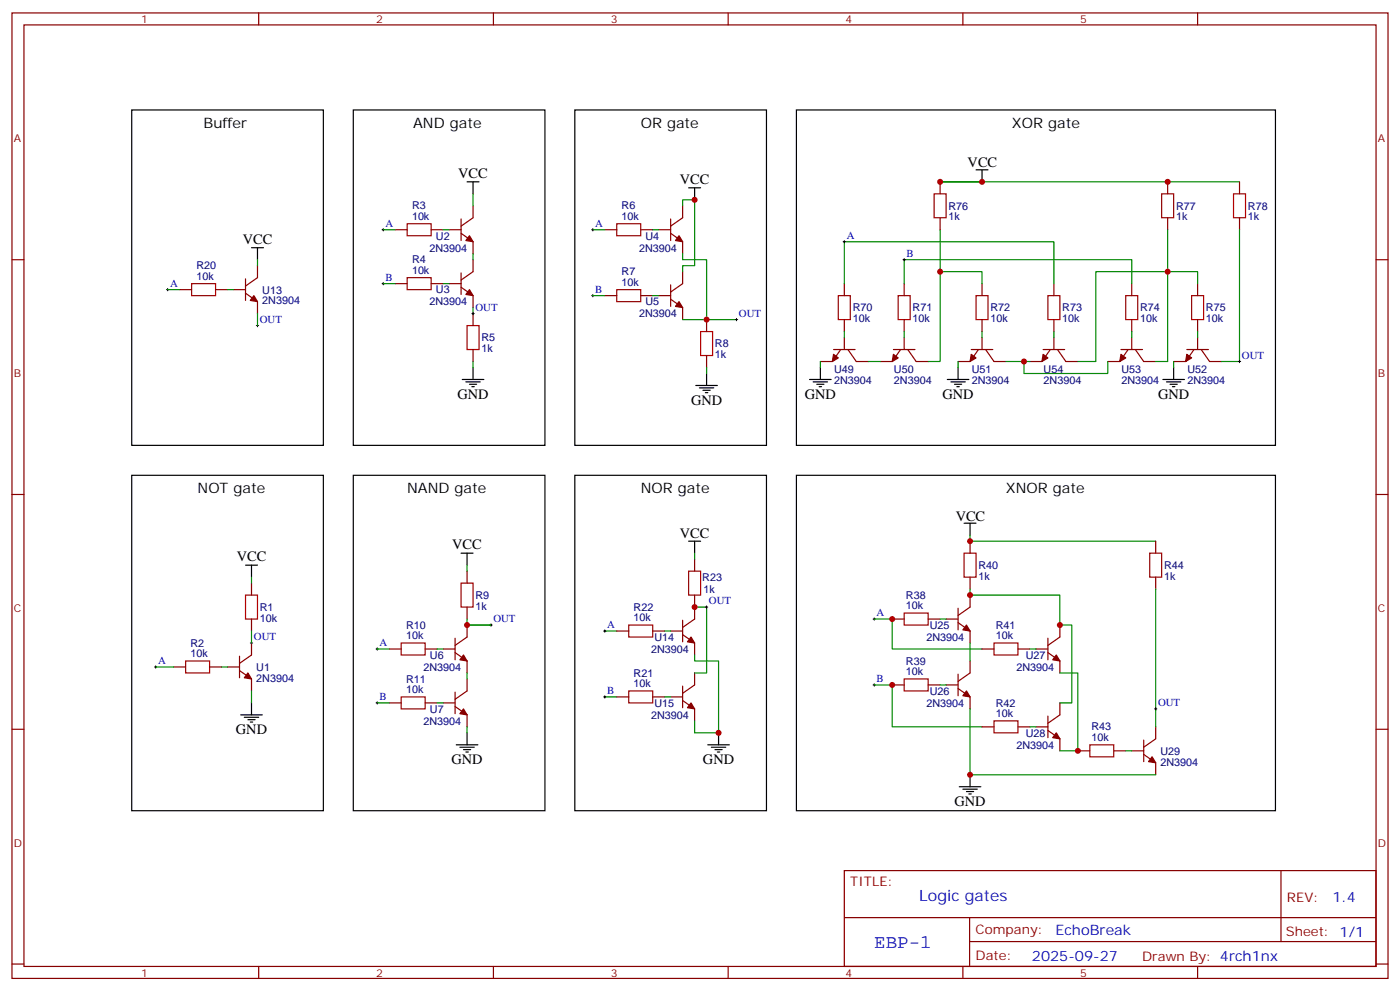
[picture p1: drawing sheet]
<svg xmlns="http://www.w3.org/2000/svg" width="412mm" height="292mm" viewBox="0 0 412 292" stroke-linecap="round" stroke-linejoin="round" font-family="sans-serif">
<g fill="none" stroke="#870000" stroke-width=".35">
<path d="M3.5 3.8h405.4v284.3h-405.4zM7.1 7.3h398.2v277.3h-398.2zM76.2 3.8v3.5M145.3 3.8v3.5M214.5 3.8v3.5M283.6 3.8v3.5M352.8 3.8v3.5M276.9 53.6v3.5M344 53.6v3.5M365.1 53.6v3.5M3.5 76.5h3.6M75.8 78.2v3.6l-3.5 2.4"/>
<path d="M116.4 67.7h3.5M127 67.7h3.5M132.3 67.7h3.5M135.8 68.7l3.5 2.5v3.5M135.8 64.5v6.3M139.3 60.6v3.5l-3.5 2.5M139.3 76.5v3.5l-3.5 2.5M178.2 67.7h3.5M188.7 67.7h3.6M194 67.7h3.6M197.6 68.7l3.5 2.5v3.5M197.6 64.5v6.3"/>
<path d="M201.1 60.6v3.5l-3.5 2.5M276.9 64.1v3.6M344 64.1v3.6M365.1 64.1v3.6M405.3 76.5h3.6M52.9 85.3h3.5M63.5 85.3h3.5M68.8 85.3h3.5M72.3 86.4l3.5 2.4v3.6M72.3 82.1v6.4M116.4 83.5h3.5M127 83.5h3.5"/>
<path d="M132.3 83.5h3.5M135.8 84.6l3.5 2.5v3.5M135.8 80.4v6.3M139.3 92.4v3.5M178.2 87.1h3.5M188.7 87.1h3.6M194 87.1h3.6M197.6 88.1l3.5 2.5v3.5M197.6 83.9v6.3M201.1 80v3.5l-3.5 2.5M208.1 94.1v3.5M248.7 83.5v3.6"/>
<path d="M248.7 94.1v3.5M248.7 99.4v3.5M266.3 83.5v3.6M266.3 94.1v3.5M266.3 99.4v3.5M289.3 83.5v3.6M289.3 94.1v3.5M289.3 99.4v3.5M310.4 83.5v3.6M310.4 94.1v3.5M310.4 99.4v3.5M333.4 83.5v3.6"/>
<path d="M333.4 94.1v3.5M333.4 99.4v3.5M352.8 83.5v3.6M352.8 94.1v3.5M352.8 99.4v3.5M139.3 102.9v3.6M208.1 104.7v3.5M245.5 102.9h6.4M247.6 102.9l-2.4 3.6h-3.5M249.8 102.9l2.4 3.6h3.6M263.2 102.9h6.3M265.3 102.9l-2.5 3.6h-3.5"/>
<path d="M267.4 102.9l2.5 3.6h3.5M286.1 102.9h6.4M288.2 102.9l-2.4 3.6h-3.6M290.3 102.9l2.5 3.6h3.5M307.3 102.9h6.3M309.4 102.9l-2.5 3.6h-3.5M311.5 102.9l2.5 3.6h3.5M330.2 102.9h6.3M332.3 102.9l-2.5 3.6h-3.5M334.4 102.9l2.5 3.6h3.5M349.6 102.9h6.4M351.7 102.9l-2.5 3.6h-3.5"/>
<path d="M353.8 102.9l2.5 3.6h3.5M3.5 145.6h3.6M285.8 159.4v3.5M340.4 159.4v3.5M405.3 145.6h3.6M74.1 171.7v3.6M137.6 168.2v3.5M137.6 178.8v3.5M204.6 164.7v3.5M204.6 175.3v7l-3.5 2.5M282.2 179.1v6.4M285.8 170v3.5"/>
<path d="M285.8 175.3v3.5l-3.6 2.5M340.4 170v3.5M51.2 196.4h3.5M61.7 196.4h3.6M67 196.4h3.6M70.6 197.5l3.5 2.5v3.5M70.6 193.3v6.3M74.1 182.3v3.5M74.1 189.4v3.5l-3.5 2.5M114.7 191.1h3.5M125.2 191.1h3.6M130.5 191.1h3.6"/>
<path d="M134.1 192.2l3.5 2.5v3.5M134.1 188v6.3M137.6 184.1v3.5l-3.5 2.5M137.6 200v3.5l-3.5 2.5M181.7 185.8h3.5M192.3 185.8h3.5M197.6 185.8h3.5M201.1 182.7v6.3M201.1 186.9l3.5 2.5v3.5M204.6 198.2v3.5l-3.5 2.5M262.8 182.3h3.5M273.4 182.3h3.5"/>
<path d="M278.7 182.3h3.5M282.2 183.4l3.6 2.4v3.6M282.2 198.5v6.4M285.8 194.7v3.5l-3.6 2.5M289.3 191.1h3.5M299.9 191.1h3.5M305.2 191.1h3.5M308.7 192.2l3.5 2.5v3.5M308.7 188v6.3M312.2 184.1v3.5l-3.5 2.5M3.5 214.8h3.6M114.7 207h3.5"/>
<path d="M125.2 207h3.6M130.5 207h3.6M134.1 208.1l3.5 2.4v3.6M134.1 203.8v6.4M181.7 205.2h3.5M192.3 205.2h3.5M197.6 205.2h3.5M201.1 202.1v6.3M201.1 206.3l3.5 2.5v3.5M262.8 201.7h3.5M273.4 201.7h3.5M278.7 201.7h3.5"/>
<path d="M282.2 202.8l3.6 2.4v3.6M289.3 214.1h3.5M299.9 214.1h3.5M305.2 214.1h3.5M308.7 215.1l3.5 2.5v3.5M308.7 210.9v6.3M312.2 207v3.5l-3.5 2.5M336.9 217.9v6.4M340.4 214.1v3.5l-3.5 2.5M405.3 214.8h3.6M317.5 221.1h3.5M328.1 221.1h3.5"/>
<path d="M333.4 221.1h3.5M336.9 222.2l3.5 2.4v3.6M248.7 256.4h156.6v28.2h-156.6zM377.3 256.4v20.9M248.7 270.2h156.5M285.6 277.3h119.6M285.6 270.2v14.2M3.5 283.9h3.6M76.2 284.6v3.5M145.3 284.6v3.5M214.5 284.6v3.5M283.6 284.6v3.5"/>
<path d="M352.8 284.6v3.5M405.3 283.9h3.6"/>
</g>
<g fill="none" stroke="#a10000" stroke-width=".35">
<path d="M275.2 57.1h3.5v7h-3.5zM342.2 57.1h3.5v7h-3.5zM363.4 57.1h3.5v7h-3.5zM119.9 65.9h7.1v3.5h-7.1zM181.7 65.9h7v3.5h-7zM56.4 83.5h7.1v3.6h-7.1zM119.9 81.8h7.1v3.5h-7.1zM137.6 95.9h3.5v7h-3.5zM181.7 85.3h7v3.5h-7zM206.4 97.6h3.5v7.1h-3.5zM246.9 87.1h3.6v7h-3.6zM264.6 87.1h3.5v7h-3.5z"/>
<path d="M287.5 87.1h3.5v7h-3.5zM308.7 87.1h3.5v7h-3.5zM331.6 87.1h3.5v7h-3.5zM351 87.1h3.5v7h-3.5zM72.3 175.3h3.5v7h-3.5zM135.8 171.7h3.5v7.1h-3.5zM202.8 168.2h3.6v7.1h-3.6zM284 162.9h3.5v7.1h-3.5zM338.7 162.9h3.5v7.1h-3.5zM54.7 194.7h7v3.5h-7zM118.2 189.4h7v3.5h-7zM185.2 184.1h7.1v3.5h-7.1z"/>
<path d="M266.3 180.6h7.1v3.5h-7.1zM266.3 200h7.1v3.5h-7.1zM292.8 189.4h7.1v3.5h-7.1zM118.2 205.2h7v3.6h-7zM185.2 203.5h7.1v3.5h-7.1zM292.8 212.3h7.1v3.5h-7.1zM321 219.4h7.1v3.5h-7.1z"/>
</g>
<g fill="none" stroke="#000" stroke-width=".35">
<path d="M38.8 32.4h56.4v98.8h-56.4zM104.1 32.4h56.4v98.8h-56.4zM169.3 32.4h56.5v98.8h-56.5zM234.6 32.4h141.1v98.8h-141.1zM137.6 53.6h3.5M139.3 53.6v3.5M202.8 55.3h3.6M204.6 55.3v3.5M287.5 50h3.5M289.3 50v3.6M74.1 73h3.5M75.8 73v3.5"/>
<path d="M136.2 111.8h6.3M137.2 112.5h4.3M138.3 113.2h2.1M139 113.9h.7M139.3 108.2v3.6M205 113.5h6.3M206 114.2h4.3M207.1 114.9h2.1M207.8 115.6h.7M208.1 110v3.5M238.5 111.8h6.3M239.5 112.5h4.3"/>
<path d="M240.6 113.2h2.1M241.3 113.9h.7M241.7 108.2v3.6M279 111.8h6.4M280.1 112.5h4.2M281.2 113.2h2.1M281.9 113.9h.7M282.2 108.2v3.6M342.5 111.8h6.4M343.6 112.5h4.2M344.7 113.2h2.1M345.4 113.9h.7"/>
<path d="M345.7 108.2v3.6M38.8 140h56.4v98.8h-56.4zM104.1 140h56.4v98.8h-56.4zM169.3 140h56.5v98.8h-56.5zM234.6 140h141.1v98.8h-141.1zM202.8 159.4h3.6M204.6 159.4v3.5M284 154.1h3.5M285.8 154.1v3.5M72.3 166.4h3.5M74.1 166.4v3.6M135.8 162.9h3.5"/>
<path d="M137.6 162.9v3.5M70.9 210.5h6.4M72 211.2h4.2M73 211.9h2.1M73.7 212.7h.7M74.1 207v3.5M134.4 219.4h6.4M137.6 215.8v3.6M208.5 219.4h6.3M211.7 215.8v3.6M135.5 220.1h4.2M136.5 220.8h2.1"/>
<path d="M137.2 221.5h.7M209.5 220.1h4.3M210.6 220.8h2.1M211.3 221.5h.7M282.6 231.7h6.3M283.6 232.4h4.3M284.7 233.1h2.1M285.4 233.8h.7M285.8 228.2v3.5"/>
</g>
<g fill="none" stroke="#000" stroke-width=".29">
<path d="M112.5 67.7h.7M112.9 67.3v.7M174.3 67.7h.7M174.6 67.3v.7M248.4 71.2h.7M248.7 70.8v.7M266 76.5h.7M266.3 76.1v.7M49 85.3h.7M49.4 84.9v.8M75.5 95.9h.7M75.8 95.5v.7"/>
<path d="M112.5 83.5h.7M112.9 83.2v.7M139 92.4h.7M139.3 92v.7M174.3 87.1h.7M174.6 86.7v.7M216.6 94.1h.7M217 93.8v.7M364.8 106.5h.7M365.1 106.1v.7M207.8 178.8h.7M208.1 178.4v.7"/>
<path d="M45.5 196.4h.7M45.9 196.1v.7M73.7 189.4h.7M74.1 189v.7M110.8 191.1h.7M111.1 190.8v.7M144.3 184.1h.7M144.6 183.7v.7M177.8 185.8h.7M178.2 185.5v.7M257.2 182.3h.7M257.5 182v.7"/>
<path d="M110.8 207h.7M111.1 206.7v.7M177.8 205.2h.7M178.2 204.9v.7M257.2 201.7h.7M257.5 201.4v.7M340.1 208.8h.7M340.4 208.4v.7"/>
</g>
<g fill="#870000" stroke="#870000" stroke-width=".35">
<path d="M73 198.2l1.1 1.8-2.1-.4z"/>
<path d="M138.3 69.4l1 1.8-2.1-.4z"/>
<path d="M138.3 85.3l1 1.8-2.1-.4z"/>
<path d="M200 69.4l1.1 1.8-2.1-.4z"/>
<path d="M200 88.8l1.1 1.8-2.1-.4z"/>
<path d="M136.5 192.9l1.1 1.8-2.1-.4z"/>
<path d="M136.5 208.8l1.1 1.7-2.1-.3z"/>
<path d="M74.8 87.1l1 1.7-2.1-.3z"/>
<path d="M203.6 187.6l1 1.8-2.1-.4z"/>
<path d="M203.6 207l1 1.8-2.1-.4z"/>
<path d="M284.7 184.1l1.1 1.7-2.2-.3z"/>
<path d="M284.7 203.5l1.1 1.7-2.2-.3z"/>
<path d="M311.1 192.9l1.1 1.8-2.1-.4z"/>
<path d="M311.1 215.8l1.1 1.8-2.1-.4z"/>
<path d="M339.4 222.9l1 1.7-2.1-.3z"/>
<path d="M245.5 104.4l1.4 1-1.7 1.1z"/>
<path d="M263.2 104.4l1.4 1-1.8 1.1z"/>
<path d="M286.1 104.4l1.4 1-1.7 1.1z"/>
<path d="M349.6 104.4l1.4 1-1.8 1.1z"/>
<path d="M330.2 104.4l1.4 1-1.8 1.1z"/>
<path d="M307.3 104.4l1.4 1-1.8 1.1z"/>
</g>
<g fill="none" stroke="#008700" stroke-width=".35">
<path d="M139.3 57.1v3.5M276.9 53.6h88.2M75.8 76.5v1.7M112.9 67.7h3.5M130.5 67.7h1.8M139.3 74.7v1.8M174.6 67.7h3.6M192.3 67.7h1.7M201.1 60.6v-1.8h3.5v19.4h-3.5v1.8M201.1 74.7v1.8h7v17.6h-7M276.9 67.7v12.3M344 67.7v12.3h-21.2v26.5h-5.3"/>
<path d="M365.1 67.7v38.8h-5.3M49.4 85.3h3.5M67 85.3h1.8M75.8 92.4v3.5M112.9 83.5h3.5M130.5 83.5h1.8M139.3 90.6v1.8M174.6 87.1h3.6M192.3 87.1h1.7M208.1 94.1h8.9M248.7 83.5v-12.3h61.7v12.3M248.7 97.6v1.8"/>
<path d="M266.3 83.5v-7h67.1v7M266.3 97.6v1.8M289.3 83.5v-3.5h-12.4v26.5h-3.5M289.3 97.6v1.8M310.4 97.6v1.8M333.4 97.6v1.8M352.8 83.5v-3.5h-8.8v26.5h-3.6M352.8 97.6v1.8M139.3 106.5v1.7M208.1 108.2v1.8M241.7 106.5v1.7M255.8 106.5h3.5"/>
<path d="M282.2 106.5v1.7M296.3 106.5h7.1M301.6 106.5v3.5h24.7v-3.5M345.7 106.5v1.7M285.8 157.6v1.8h54.6M74.1 170v1.7M137.6 166.4v1.8M204.6 178.8h3.5v19.4h-3.5M204.6 162.9v1.8M285.8 173.5v1.8h26.4v8.8h3.5v22.9h-3.5M340.4 173.5v40.6M45.9 196.4h5.3"/>
<path d="M65.3 196.4h1.7M74.1 185.8v3.6M111.1 191.1h3.6M128.8 191.1h1.7M137.6 182.3v1.8h7h-7M137.6 198.2v1.8M178.2 185.8h3.5M195.8 185.8h1.8M204.6 192.9v1.8h7.1v21.1h-7.1v-3.5M257.5 182.3h5.3v8.8h26.5M276.9 182.3h1.8M285.8 189.4v5.3"/>
<path d="M303.4 191.1h1.8M312.2 198.2h5.3v22.9h-5.3M74.1 203.5v3.5M111.1 207h3.6M128.8 207h1.7M137.6 214.1v1.7M178.2 205.2h3.5M195.8 205.2h1.8M257.5 201.7h5.3v12.4h26.5M276.9 201.7h1.8M285.8 208.8v19.4h54.6M303.4 214.1h1.8"/>
<path d="M331.6 221.1h1.8"/>
</g>
<g fill="#c00">
<circle cx="208.1" cy="94.1" r=".88"/>
<circle cx="137.6" cy="184.1" r=".88"/>
<circle cx="211.7" cy="215.8" r=".88"/>
<circle cx="204.6" cy="178.8" r=".88"/>
<circle cx="262.8" cy="182.3" r=".88"/>
<circle cx="285.8" cy="175.3" r=".88"/>
<circle cx="262.8" cy="201.7" r=".88"/>
<circle cx="317.5" cy="221.1" r=".88"/>
<circle cx="312.2" cy="184.1" r=".88"/>
<circle cx="285.8" cy="228.2" r=".88"/>
<circle cx="285.8" cy="159.4" r=".88"/>
<circle cx="204.6" cy="58.8" r=".88"/>
<circle cx="289.3" cy="53.6" r=".88"/>
<circle cx="276.9" cy="53.6" r=".88"/>
<circle cx="276.9" cy="80" r=".88"/>
<circle cx="301.6" cy="106.5" r=".88"/>
<circle cx="344" cy="53.6" r=".88"/>
<circle cx="344" cy="80" r=".88"/>
</g>
<text font-size="5.6" fill="#00f" x="257.5" y="279.3">EBP-1</text>
<text font-size="4.6" fill="#00f" x="270.8" y="265.4">Logic gates</text>
<g font-size="4.2">
<text x="60" y="37.7">Buffer</text>
<text x="121.7" y="37.7">AND gate</text>
<text x="188.7" y="37.7">OR gate</text>
<text x="298.1" y="37.7">XOR gate</text>
<text x="135" y="52.5">VCC</text>
<text x="285" y="49.3">VCC</text>
<text x="200.3" y="54.2">VCC</text>
<text x="71.5" y="71.9">VCC</text>
<text x="134.8" y="117.4">GND</text>
<text x="203.6" y="119.2">GND</text>
<text x="237.1" y="117.4">GND</text>
<text x="277.6" y="117.4">GND</text>
<text x="341.1" y="117.4">GND</text>
<text x="58.2" y="145.3">NOT gate</text>
<text x="119.9" y="145.3">NAND gate</text>
<text x="188.7" y="145.3">NOR gate</text>
<text x="296.3" y="145.3">XNOR gate</text>
<text x="281.5" y="153.4">VCC</text>
<text x="133.2" y="161.8">VCC</text>
<text x="200.3" y="158.3">VCC</text>
<text x="69.7" y="165.3">VCC</text>
<text x="69.5" y="216.2">GND</text>
<text x="133" y="225">GND</text>
<text x="207.1" y="225">GND</text>
<text x="281.2" y="237.3">GND</text>
</g>
<g font-size="4.2" fill="#00f">
<text x="392.5" y="265.7">1.4</text>
<text x="310.9" y="275.2">EchoBreak</text>
<text x="304" y="283">2025-09-27</text>
</g>
<g font-size="3.9" fill="#800">
<text x="250.5" y="261">TITLE:</text>
<text x="379.1" y="265.7">REV:</text>
<text x="287.4" y="275.2">Company:</text>
<text x="378.7" y="275.8">Sheet: 1/1</text>
<text x="287.4" y="282.9">Date:</text>
<text x="336.4" y="282.9">Drawn By: 4rch1nx</text>
</g>
<g font-size="3.2" fill="#800">
<text x="41.6" y="6.8">1</text>
<text x="110.8" y="6.8">2</text>
<text x="179.9" y="6.8">3</text>
<text x="249.1" y="6.8">4</text>
<text x="318.2" y="6.8">5</text>
<text x="4.1" y="41.9">A</text>
<text x="405.9" y="41.9">A</text>
<text x="4.1" y="111.1">B</text>
<text x="405.9" y="111.1">B</text>
<text x="4.1" y="180.2">C</text>
<text x="405.9" y="180.2">C</text>
<text x="4.1" y="249.3">D</text>
<text x="405.9" y="249.3">D</text>
<text x="41.6" y="287.6">1</text>
<text x="110.8" y="287.6">2</text>
<text x="179.9" y="287.6">3</text>
<text x="249.1" y="287.6">4</text>
<text x="318.2" y="287.6">5</text>
</g>
<g font-size="3.2" fill="#000080">
<text x="121.4" y="64.8">10k</text>
<text x="121.4" y="61.7">R3</text>
<text x="183.1" y="64.8">10k</text>
<text x="183.1" y="61.7">R6</text>
<text x="279.4" y="64.9">1k</text>
<text x="279.4" y="61.8">R76</text>
<text x="346.4" y="64.9">1k</text>
<text x="346.4" y="61.8">R77</text>
<text x="367.6" y="64.9">1k</text>
<text x="367.6" y="61.8">R78</text>
<text x="128.4" y="70.6">U2</text>
<text x="190.2" y="70.6">U4</text>
<text x="121.4" y="77.5">R4</text>
<text x="126.5" y="74.1">2N3904</text>
<text x="188.3" y="74.1">2N3904</text>
<text x="57.9" y="82.5">10k</text>
<text x="57.9" y="79.3">R20</text>
<text x="121.4" y="80.7">10k</text>
<text x="183.1" y="81.1">R7</text>
<text x="77.3" y="89.6">2N3904</text>
<text x="77.3" y="86.4">U13</text>
<text x="126.5" y="90">2N3904</text>
<text x="128.4" y="86.4">U3</text>
<text x="183.1" y="84.2">10k</text>
<text x="190.2" y="90">U5</text>
<text x="188.3" y="93.5">2N3904</text>
<text x="251.2" y="94.9">10k</text>
<text x="251.2" y="91.7">R70</text>
<text x="268.8" y="94.9">10k</text>
<text x="268.8" y="91.7">R71</text>
<text x="291.7" y="94.9">10k</text>
<text x="291.7" y="91.7">R72</text>
<text x="312.9" y="94.9">10k</text>
<text x="312.9" y="91.7">R73</text>
<text x="335.8" y="94.9">10k</text>
<text x="335.8" y="91.7">R74</text>
<text x="355.2" y="94.9">10k</text>
<text x="355.2" y="91.7">R75</text>
<text x="141.8" y="100.5">R5</text>
<text x="141.8" y="103.7">1k</text>
<text x="210.6" y="105.5">1k</text>
<text x="210.6" y="102.3">R8</text>
<text x="245.7" y="113.1">2N3904</text>
<text x="245.7" y="109.9">U49</text>
<text x="263.3" y="113.1">2N3904</text>
<text x="263.3" y="109.9">U50</text>
<text x="286.3" y="113.1">2N3904</text>
<text x="286.3" y="109.9">U51</text>
<text x="307.4" y="113.1">2N3904</text>
<text x="307.4" y="109.9">U54</text>
<text x="330.4" y="113.1">2N3904</text>
<text x="330.4" y="109.9">U53</text>
<text x="349.8" y="113.1">2N3904</text>
<text x="349.8" y="109.9">U52</text>
<text x="288.2" y="167.6">R40</text>
<text x="342.9" y="167.6">R44</text>
<text x="206.9" y="171.1">R23</text>
<text x="288.2" y="170.7">1k</text>
<text x="342.9" y="170.7">1k</text>
<text x="76.6" y="179.9">R1</text>
<text x="140.1" y="179.6">1k</text>
<text x="140.1" y="176.4">R9</text>
<text x="186.6" y="179.8">R22</text>
<text x="207.2" y="174.6">1k</text>
<text x="266.9" y="179.5">10k</text>
<text x="266.9" y="176.3">R38</text>
<text x="76.6" y="183.1">10k</text>
<text x="119.6" y="185.1">R10</text>
<text x="186.6" y="183">10k</text>
<text x="273.9" y="185.2">U25</text>
<text x="293.3" y="185.1">R41</text>
<text x="56.1" y="190.4">R2</text>
<text x="119.6" y="188.3">10k</text>
<text x="192.8" y="188.7">U14</text>
<text x="272.9" y="188.7">2N3904</text>
<text x="293.3" y="188.3">10k</text>
<text x="56.1" y="193.6">10k</text>
<text x="75.5" y="197.6">U1</text>
<text x="124.8" y="197.6">2N3904</text>
<text x="126.7" y="194">U6</text>
<text x="191.8" y="192.3">2N3904</text>
<text x="266.9" y="195.7">R39</text>
<text x="299.4" y="197.6">2N3904</text>
<text x="302.1" y="194">U27</text>
<text x="75.5" y="200.7">2N3904</text>
<text x="119.6" y="201">R11</text>
<text x="186.6" y="202.4">10k</text>
<text x="186.6" y="199.2">R21</text>
<text x="266.9" y="198.9">10k</text>
<text x="119.6" y="204.2">10k</text>
<text x="126.7" y="209.9">U7</text>
<text x="192.8" y="208.1">U15</text>
<text x="272.9" y="208.1">2N3904</text>
<text x="273.9" y="204.6">U26</text>
<text x="293.3" y="208.1">R42</text>
<text x="124.8" y="213.4">2N3904</text>
<text x="191.8" y="211.7">2N3904</text>
<text x="293.3" y="211.2">10k</text>
<text x="321.5" y="215.1">R43</text>
<text x="299.4" y="220.5">2N3904</text>
<text x="302.1" y="217">U28</text>
<text x="321.5" y="218.3">10k</text>
<text x="341.8" y="225.4">2N3904</text>
<text x="341.8" y="222.3">U29</text>
</g>
<g font-size="3.2" fill="#00f">
<text x="113.6" y="66.8">A</text>
<text x="175.3" y="66.8">A</text>
<text x="249.4" y="70.3">A</text>
<text x="267.1" y="75.6">B</text>
<text x="113.6" y="82.7">B</text>
<text x="50.1" y="84.4">A</text>
<text x="175.3" y="86.2">B</text>
<text x="76.6" y="95">OUT</text>
<text x="140.1" y="91.5">OUT</text>
<text x="217.7" y="93.2">OUT</text>
<text x="365.8" y="105.6">OUT</text>
<text x="208.8" y="177.9">OUT</text>
<text x="145.3" y="183.2">OUT</text>
<text x="178.9" y="185">A</text>
<text x="258.2" y="181.4">A</text>
<text x="74.8" y="188.5">OUT</text>
<text x="111.8" y="190.3">A</text>
<text x="46.6" y="195.5">A</text>
<text x="258.2" y="200.8">B</text>
<text x="111.8" y="206.1">B</text>
<text x="178.9" y="204.4">B</text>
<text x="341.1" y="207.9">OUT</text>
</g>
</svg>
